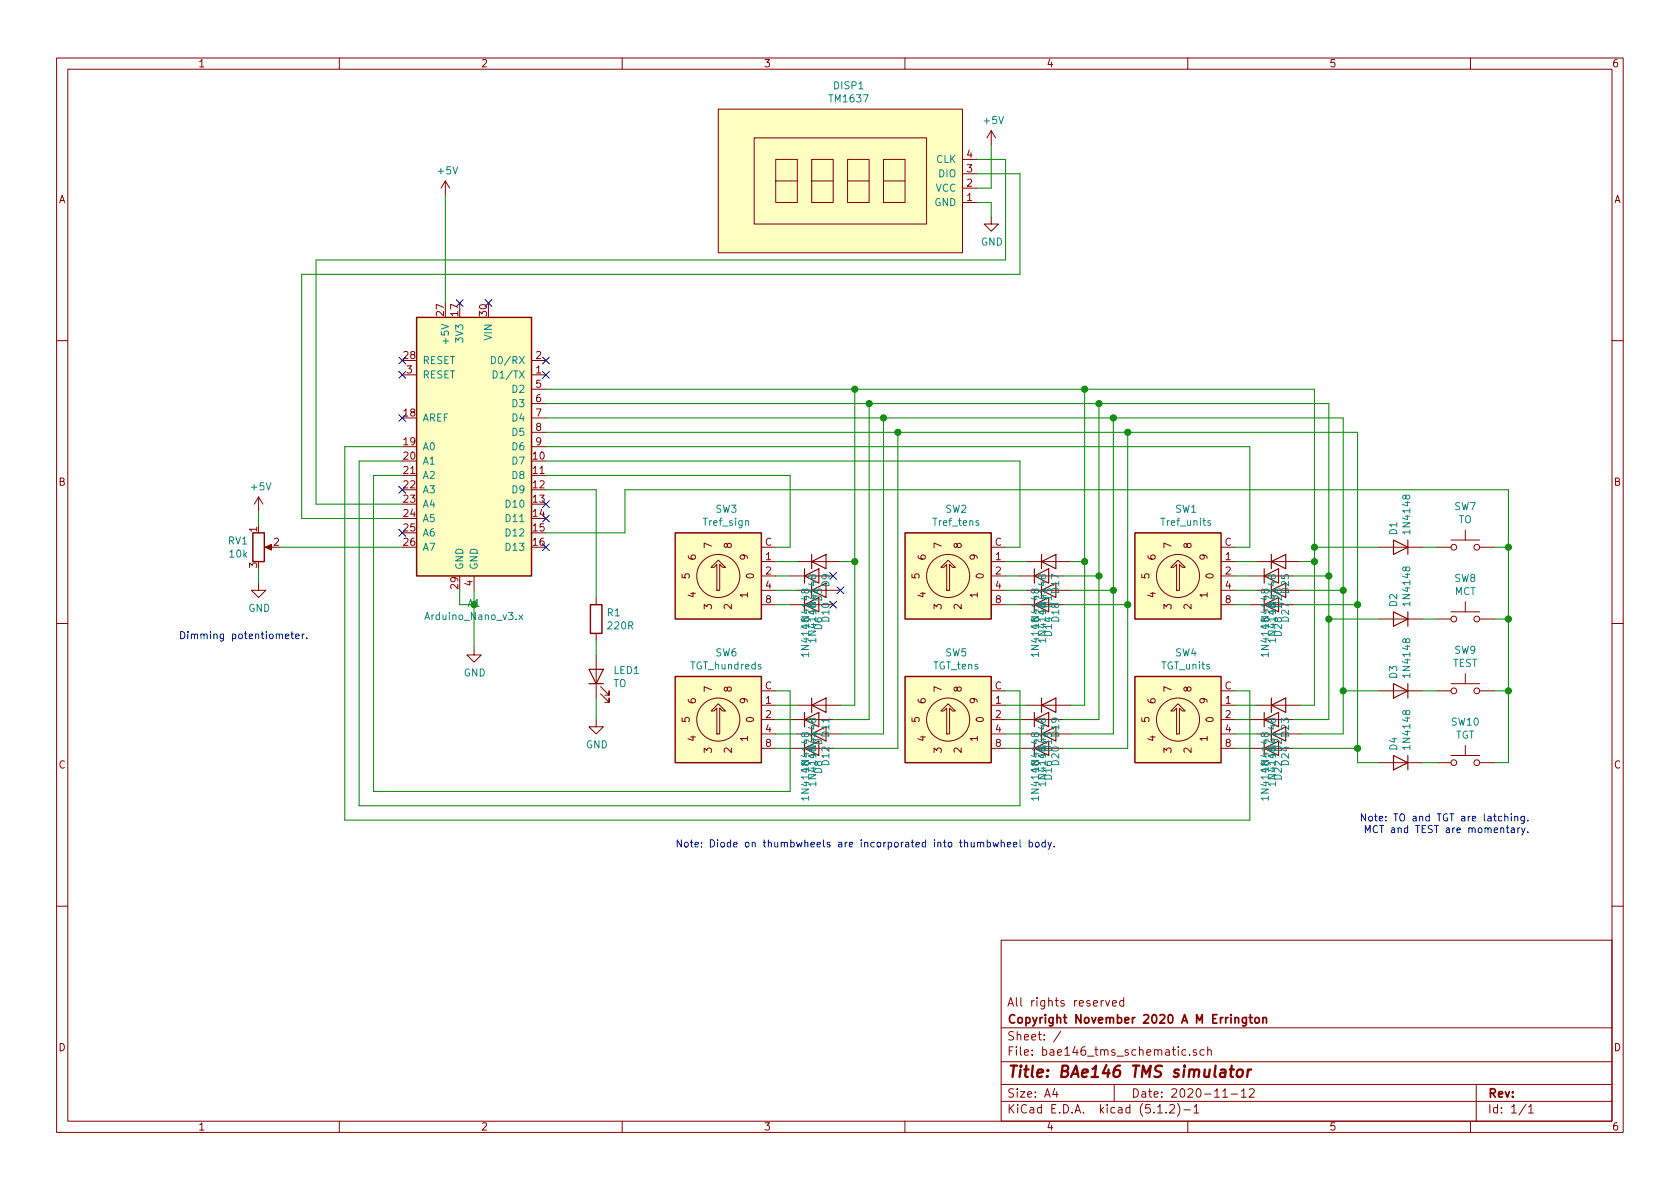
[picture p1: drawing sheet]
<svg xmlns="http://www.w3.org/2000/svg" width="297mm" height="210mm" viewBox="0 0 297 210" stroke-linecap="round" stroke-linejoin="round" font-family="sans-serif">
<g fill="none" stroke="#840000" stroke-width=".18">
<path d="M10 10.3h277v189.9h-277zM12 12.2h273v186.1h-273zM60 10.3v1.9M110 10.3v1.9M127 19.3h43.2v25.4h-43.2zM160 10.3v1.9M210 10.3v1.9M260 10.3v1.9M78.7 32l-.7 1.3M78.7 32v2.5M78.7 32l.8 1.3M133.3 24.4h30.5v15.2h-30.5z"/>
<path d="M137.2 28.2h3.8v7.6h-3.8zM137.2 32h3.8M143.5 28.2h3.8v7.6h-3.8zM143.5 32h3.8M149.9 28.2h3.8v7.6h-3.8zM149.9 32h3.8M156.2 28.2h3.8v7.6h-3.8zM156.2 32h3.8M170.2 35.8h2.5M170.2 33.3h2.5M170.2 30.7h2.5M170.2 28.2h2.5"/>
<path d="M175.3 38.3v1.3h1.2l-1.2 1.3-1.3-1.3h1.3M175.3 23.1l-.8 1.3M175.3 23.1v2.5M175.3 23.1l.7 1.3M10 60.2h2M71.1 66.3h2.6M94 66.3h2.5M94 63.7h2.5M94 68.8h2.5M94 71.4h2.5M94 73.9h2.5M94 76.4h2.5"/>
<path d="M94 79h2.5M285 60.2h2M45.7 87.9l-.7 1.2M45.7 87.9v2.5M45.7 87.9l.8 1.2M47.2 96.8h1.1M134.6 99.3h2.6M134.6 96.8h2.6M141 99.3h7.6M175.3 99.3h2.5M175.3 96.8h2.5M181.6 99.3h7.6"/>
<path d="M215.9 99.3h2.5M215.9 96.8h2.5M222.2 99.3h7.7M243.8 96.8h7.7M254 96.8h2.5M256.5 95.5h5.1M259.1 93.7v1.8M261.6 96.8h2.6M10 110.3h2M45.7 103.1v1.3h1.3l-1.3 1.3-1.3-1.3h1.3M83.8 114.5v1.3h1.3l-1.3 1.3-1.3-1.3h1.3M83.8 101.8v2.6"/>
<path d="M105.4 105.7v1.2M105.4 112v1.3M105.4 115.8v7.6M125.7 100.3l1.3-1.2 1.3 1.2h-.5l-.5-.5v4.6h-.6v-4.6l-.5 .5zM134.6 101.8h2.6M134.6 104.4h2.6M134.6 106.9h2.6M139.7 101.8h7.6M139.7 106.9h7.6M141 104.4h7.6M166.4 100.3l1.2-1.2 1.3 1.2h-.5l-.5-.5v4.6h-.5v-4.6l-.5 .5zM175.3 101.8h2.5"/>
<path d="M175.3 104.4h2.5M175.3 106.9h2.5M180.3 101.8h7.7M180.3 106.9h7.7M181.6 104.4h7.6M207 100.3l1.3-1.2 1.2 1.2h-.5l-.5-.5v4.6h-.5v-4.6l-.5 .5zM215.9 101.8h2.5M215.9 104.4h2.5M215.9 106.9h2.5M221 101.8h7.6M221 106.9h7.6M222.2 104.4h7.7"/>
<path d="M243.8 109.5h7.7M254 109.5h2.5M256.5 108.2h5.1M259.1 106.4v1.8M259.1 119.1v1.8M261.6 109.5h2.6M285 110.3h2M105.4 127.2v1.3h1.3l-1.3 1.3-1.3-1.3h1.3M106.2 122.7l1.5 1.5v-.8v.8h-.8M106.2 121.4l1.5 1.5v-.7v.7h-.8M125.7 125.7l1.3-1.2 1.3 1.2h-.5l-.5-.5v4.6h-.6v-4.6l-.5 .5zM134.6 124.7h2.6"/>
<path d="M134.6 127.2h2.6M134.6 129.8h2.6M134.6 132.3h2.6M134.6 122.2h2.6M139.7 127.2h7.6M139.7 132.3h7.6M141 124.7h7.6M141 129.8h7.6M166.4 125.7l1.2-1.2 1.3 1.2h-.5l-.5-.5v4.6h-.5v-4.6l-.5 .5zM175.3 124.7h2.5M175.3 127.2h2.5M175.3 129.8h2.5"/>
<path d="M175.3 132.3h2.5M175.3 122.2h2.5M180.3 127.2h7.7M180.3 132.3h7.7M181.6 124.7h7.6M181.6 129.8h7.6M207 125.7l1.3-1.2 1.2 1.2h-.5l-.5-.5v4.6h-.5v-4.6l-.5 .5zM215.9 124.7h2.5M215.9 127.2h2.5M215.9 129.8h2.5M215.9 132.3h2.5M215.9 122.2h2.5"/>
<path d="M221 127.2h7.6M221 132.3h7.6M222.2 124.7h7.7M222.2 129.8h7.7M243.8 122.2h7.7M243.8 134.9h7.7M254 122.2h2.5M254 134.9h2.5M256.5 120.9h5.1M256.5 133.6h5.1M259.1 131.8v1.8M261.6 122.2h2.6"/>
<path d="M261.6 134.9h2.6M10 160.2h2M177 166.3h108v32h-108zM195.5 176.9l.3 1 .4-1M196.7 177.4l.7-.1-.1-.3-.4-.1-.2 .2 .1 .7h.5M198.7 177l-.4-.1-.3 .3v.6l.3 .1 .4-.1M198.7 176.4v1.5M285 160.2h2M60 198.3v1.9M110 198.3v1.9M160 198.3v1.9M177 194.8h108"/>
<path d="M177 191.8h108M177 187.8h108M177 181.8h108M186.5 192.5l-.4 1h1M186.8 193v1M187.6 182.3l-1.3 2M197 191.8v3M204.7 196.8h.8M206.2 196.7v.1M206.8 195.5l.2-.2h.4l.2 .2 .1 .3-.1 .2-.8 .8h.9M208.2 195.1a1.71 1.71 0 0 1 0 2.3M209.3 196.3h1.2"/>
<path d="M209.7 185.7l-.5-.1-.2 .3v.6l.2 .1 .5-.1M210 198.3v1.9M210.3 186.5v.1M211.1 195.8l.4-.5v1.5M211.1 196.8h.9M211.5 185.7l-.3-.1-.2 .2v.2l.5 .2v.3h-.5M212.9 185.7l-.4-.1-.3 .3v.6l.3 .1 .4-.1M213.5 185.7l.2-.1 .4 .1 .1 .9M213.5 185.1v1.5M216.2 194h.8M217.7 193.5h1.1M219.5 193l.4-.5v1.5"/>
<path d="M219.5 194h.8M220.9 192.7l.2-.2h.4l.2 .2 .1 .3-1 1h1M260 198.3v1.9M261 191.8v6.5M269.8 195.2l-1.2 2M270.3 195.8l.4-.5v1.5M270.3 196.8h.8"/>
<circle cx="257" cy="96.8" r=".51"/>
<circle cx="261.1" cy="96.8" r=".51"/>
<circle cx="127" cy="101.8" r="3.8"/>
<circle cx="167.6" cy="101.8" r="3.8"/>
<circle cx="208.3" cy="101.8" r="3.8"/>
<circle cx="257" cy="109.5" r=".51"/>
<circle cx="261.1" cy="109.5" r=".51"/>
<circle cx="127" cy="127.2" r="3.8"/>
<circle cx="167.6" cy="127.2" r="3.8"/>
<circle cx="208.3" cy="127.2" r="3.8"/>
<circle cx="257" cy="122.2" r=".51"/>
<circle cx="257" cy="134.9" r=".51"/>
<circle cx="261.1" cy="122.2" r=".51"/>
<circle cx="261.1" cy="134.9" r=".51"/>
</g>
<path d="M217.4 189.1h.8M217.8 188.4l-.2 1.8 .1 .1 .3 .1M218.8 189.3a.53 .53 0 0 1 .6-.2 .53 .53 0 0 1 .4 .4l-.1 .6a.54 .54 0 0 1-.5 .4 .54 .54 0 0 1-.6-.4zM220.7 189.1l-.2 1.3M221.2 189.1a.54 .54 0 0 0-.6 .4" fill="none" stroke="#840000" stroke-width=".41"/>
<path d="M220.4 179.9v1.2l-.3 .3h-.4M220.9 179.9h.5M221.1 179.4v1.3l.3 .2M223.3 179.9v1M218.4 180.1l.2-.2 .3 .1 .1 .9M220.4 180l-.5-.1-.2 .3v.6l.2 .1 .5-.1M221.9 180.1l.2-.2 .5 .2v.7l-.2 .1-.5-.1zM223.3 180.1l.2-.2 .4 .1v.9" fill="none" stroke="#840000" stroke-width=".3"/>
<g fill="#ffffc2" stroke="#ffffc2" stroke-width=".18">
<path d="M73.7 56.1h20.3v45.7h-20.3z"/>
<path d="M200.7 94.2h15.2v15.3h-15.2z"/>
<path d="M160 94.2h15.3v15.3h-15.3z"/>
<path d="M119.4 94.2h15.2v15.3h-15.2z"/>
<path d="M200.7 119.6h15.2v15.3h-15.2z"/>
<path d="M160 119.6h15.3v15.3h-15.3z"/>
<path d="M119.4 119.6h15.2v15.3h-15.2z"/>
<path d="M127 19.3h43.2v25.4h-43.2z"/>
</g>
<path d="M73.7 56.1h20.3v45.7h-20.3zM44.7 94.2h2v5.1h-2zM119.4 94.2h15.2v15.3h-15.2zM160 94.2h15.3v15.3h-15.3zM200.7 94.2h15.2v15.3h-15.2zM104.4 106.9h2v5.1h-2zM119.4 119.6h15.2v15.3h-15.2zM160 119.6h15.3v15.3h-15.3zM200.7 119.6h15.2v15.3h-15.2z" fill="none" stroke="#840000" stroke-width=".25"/>
<g fill="none" stroke="#008484" stroke-width=".18">
<path d="M86.9 63a.64 .64 0 0 1 .7 .7 .64 .64 0 0 1-.7 .6zM87.2 65.6a.64 .64 0 0 1 .7 .6 .64 .64 0 0 1-.7 .6zM214 92.1h-.3l-.2 .1 .1 .2 .4 .2v.3h-.5M91.7 108.7l.7 .9M92.4 108.7l-.7 .9M142.1 107.9h.9M142.1 105.5h.9M142.3 104.4l.2-.2h.2l.3 .2-.1 .4-.2 .1-.4-.1-.2-.6h-.3l-.1 .2 .1 .4h.3l.2-.2M142.5 107.7v.8l-.8-.3M142.5 105.3v.8l-.8-.3M143 106.9h-1.3l.4 .4M143.4 105.4h.8"/>
<path d="M143.4 102.9h.8M143.5 101.8l.3-.2h.2l.2 .2v.4l-.2 .1-.4-.1-.2-.5h-.3l-.1 .1 .1 .5h.3l.1-.2M143.8 105.2v.8l-.9-.3M143.8 102.8v.8l-.9-.4M144.2 104.4h-1.2l.3 .4M182.8 107.9h.8M182.8 105.5h.8M182.9 104.4l.2-.2h.3l.2 .2v.4l-.2 .1-.4-.1-.2-.6h-.3l-.2 .2 .2 .4h.3l.1-.2M183.2 107.7v.8l-.9-.3M183.2 105.3v.8l-.9-.3M183.6 106.9h-1.3l.4 .4M184 105.4h.9"/>
<path d="M184 102.9h.9M184.2 101.8l.2-.2h.3l.2 .2-.1 .4-.1 .1-.5-.1-.2-.5h-.3l-.1 .1 .1 .5h.3l.2-.2M184.5 105.2v.8l-.9-.3M184.5 102.8v.8l-.9-.4M184.9 104.4h-1.3l.4 .4M223.4 107.9h.9M223.4 105.5h.9M223.5 104.4l.3-.2h.2l.3 .2-.1 .4-.2 .1-.4-.1-.2-.6h-.3l-.1 .2 .1 .4h.3l.1-.2M223.8 107.7v.8l-.9-.3M223.8 105.3v.8l-.9-.3M224.3 106.9h-1.3l.3 .4M224.7 105.4h.8"/>
<path d="M224.7 102.9h.8M224.8 101.8l.2-.2h.3l.2 .2v.4l-.2 .1-.4-.1-.2-.5h-.3l-.1 .1 .1 .5h.3l.1-.2M225.1 105.2v.8l-.9-.3M225.1 102.8v.8l-.9-.4M225.5 104.4h-1.2l.3 .4M142.1 133.3h.9M142.1 130.9h.9M142.3 129.8l.2-.2h.2l.3 .2-.1 .4-.2 .1-.4-.1-.2-.6h-.3l-.1 .2 .1 .4h.3l.2-.2M142.5 133.1v.8l-.8-.3M142.5 130.7v.8l-.8-.3M143 132.3h-1.3l.4 .4M143.4 130.8h.8"/>
<path d="M143.4 128.3h.8M143.5 127.2l.3-.2h.2l.2 .2v.4l-.2 .1-.4-.1-.2-.5h-.3l-.1 .1 .1 .5h.3l.1-.2M143.8 130.6v.8l-.9-.3M143.8 128.2v.8l-.9-.4M144.2 129.8h-1.2l.3 .4M182.8 133.3h.8M182.8 130.9h.8M182.9 129.8l.2-.2h.3l.2 .2v.4l-.2 .1-.4-.1-.2-.6h-.3l-.2 .2 .2 .4h.3l.1-.2M183.2 133.1v.8l-.9-.3M183.2 130.7v.8l-.9-.3M183.6 132.3h-1.3l.4 .4M184 130.8h.9"/>
<path d="M184 128.3h.9M184.2 127.2l.2-.2h.3l.2 .2-.1 .4-.1 .1-.5-.1-.2-.5h-.3l-.1 .1 .1 .5h.3l.2-.2M184.5 130.6v.8l-.9-.3M184.5 128.2v.8l-.9-.4M184.9 129.8h-1.3l.4 .4M223.4 133.3h.9M223.4 130.9h.9M223.5 129.8l.3-.2h.2l.3 .2-.1 .4-.2 .1-.4-.1-.2-.6h-.3l-.1 .2 .1 .4h.3l.1-.2M223.8 133.1v.8l-.9-.3M223.8 130.7v.8l-.9-.3M224.3 132.3h-1.3l.3 .4M224.7 130.8h.8"/>
<path d="M224.7 128.3h.8M224.8 127.2l.2-.2h.3l.2 .2v.4l-.2 .1-.4-.1-.2-.5h-.3l-.1 .1 .1 .5h.3l.1-.2M225.1 130.6v.8l-.9-.3M225.1 128.2v.8l-.9-.4M225.5 129.8h-1.2l.3 .4"/>
</g>
<g fill="none" stroke="#840000" stroke-width=".2">
<path d="M143.5 99.3l2.5-1.3v2.6zM143.5 98v2.6M184.1 99.3l2.6-1.3v2.6zM184.1 98v2.6M224.8 99.3l2.5-1.3v2.6zM224.8 98v2.6M246.4 95.5l2.5 1.3-2.5 1.2zM248.9 95.5v2.5M104.1 118.4h2.6l-1.3 2.5zM142.2 106.9l2.6-1.2v2.5zM142.2 101.8l2.6-1.2v2.5zM142.2 100.6v2.5"/>
<path d="M142.2 105.7v2.5M143.5 104.4l2.5-1.3v2.6zM143.5 103.1v2.6M182.9 106.9l2.5-1.2v2.5zM182.9 101.8l2.5-1.2v2.5zM182.9 100.6v2.5M182.9 105.7v2.5M184.1 104.4l2.6-1.3v2.6zM184.1 103.1v2.6M223.5 106.9l2.6-1.2v2.5zM223.5 101.8l2.6-1.2v2.5zM223.5 100.6v2.5"/>
<path d="M223.5 105.7v2.5M224.8 104.4l2.5-1.3v2.6zM224.8 103.1v2.6M246.4 108.2l2.5 1.3-2.5 1.2zM248.9 108.2v2.5M104.1 120.9h2.6M142.2 132.3l2.6-1.2v2.5zM142.2 127.2l2.6-1.2v2.5zM142.2 126v2.5M142.2 131.1v2.5M143.5 129.8l2.5-1.3v2.6zM143.5 124.7l2.5-1.3v2.6z"/>
<path d="M143.5 123.4v2.6M143.5 128.5v2.6M182.9 132.3l2.5-1.2v2.5zM182.9 127.2l2.5-1.2v2.5zM182.9 126v2.5M182.9 131.1v2.5M184.1 129.8l2.6-1.3v2.6zM184.1 124.7l2.6-1.3v2.6zM184.1 123.4v2.6M184.1 128.5v2.6M223.5 132.3l2.6-1.2v2.5zM223.5 127.2l2.6-1.2v2.5z"/>
<path d="M223.5 126v2.5M223.5 131.1v2.5M224.8 129.8l2.5-1.3v2.6zM224.8 124.7l2.5-1.3v2.6zM224.8 123.4v2.6M224.8 128.5v2.6M246.4 120.9l2.5 1.3-2.5 1.2zM246.4 133.6l2.5 1.3-2.5 1.2zM248.9 120.9v2.5M248.9 133.6v2.5"/>
</g>
<path d="M46.9 96.8l1.1-.5v1z" fill="#840000" stroke="#840000" stroke-width=".18"/>
<g fill="none" stroke="#008400" stroke-width=".18">
<path d="M78.7 34.5v19.1M172.7 35.8h2.6v2.5M172.7 28.2h5.1v17.8h-121.9v43.1h15.2M172.7 30.7h7.6v17.8h-127v43.2h17.8M175.3 25.6v7.7h-2.6M71.1 79h-10.1v66h160v-22.8h-2.6M96.5 68.8h135.9v55.9h-2.5M96.5 79h124.5v17.8h-2.6M96.5 71.4h138.4v55.8h-6.3M96.5 73.9h141v55.9h-7.6M96.5 76.4h143.5v58.5h3.8M151.1 68.8v55.9h-2.5"/>
<path d="M153.7 71.4v55.8h-6.4M156.2 73.9v55.9h-7.6M158.7 76.4v55.9h-11.4M191.8 68.8v55.9h-2.6M194.3 71.4v55.8h-6.3M196.8 73.9v55.9h-7.6M199.4 76.4v55.9h-11.4M45.7 90.4v2.6M49.5 96.8h21.6M71.1 84.1h-5.1v55.8h73.7v-17.7h-2.5M71.1 81.5h-7.6v61h116.8v-20.3h-2.5M96.5 84.1h43.2v12.7h-2.5"/>
<path d="M96.5 81.5h83.8v15.3h-2.5M96.5 94.2h14v-7.6h156.2v48.3h-2.5M96.5 86.6h8.9v19.1M137.2 99.3h3.8M148.6 99.3h2.5M177.8 99.3h3.8M189.2 99.3h2.6M218.4 99.3h3.8M229.9 99.3h2.5M232.4 96.8h11.4M251.5 96.8h2.5M264.2 96.8h2.5"/>
<path d="M45.7 100.6v2.5M81.3 104.4v2.5h2.5M83.8 104.4v10.1M105.4 113.3v2.5M137.2 101.8h2.5M137.2 104.4h3.8M137.2 106.9h2.5M177.8 101.8h2.5M177.8 104.4h3.8M177.8 106.9h2.5M188 101.8h6.3M188 106.9h11.4"/>
<path d="M189.2 104.4h7.6M218.4 101.8h2.6M218.4 104.4h3.8M218.4 106.9h2.6M228.6 101.8h6.3M228.6 106.9h11.4M229.9 104.4h7.6M234.9 109.5h8.9M251.5 109.5h2.5M264.2 109.5h2.5M105.4 123.4v3.8M137.2 124.7h3.8"/>
<path d="M137.2 127.2h2.5M137.2 132.3h2.5M137.2 129.8h3.8M177.8 124.7h3.8M177.8 127.2h2.5M177.8 132.3h2.5M177.8 129.8h3.8M218.4 124.7h3.8M218.4 127.2h2.6M218.4 132.3h2.6M218.4 129.8h3.8M228.6 132.3h11.4"/>
<path d="M237.5 122.2h6.3M251.5 122.2h2.5M251.5 134.9h2.5M264.2 122.2h2.5"/>
</g>
<g fill="#008400" stroke="#008400" stroke-width=".25">
<circle cx="232.4" cy="99.3" r=".51"/>
<circle cx="151.1" cy="99.3" r=".51"/>
<circle cx="191.8" cy="99.3" r=".51"/>
<circle cx="232.4" cy="96.8" r=".51"/>
<circle cx="235" cy="101.8" r=".51"/>
<circle cx="237.5" cy="104.4" r=".51"/>
<circle cx="240" cy="106.9" r=".51"/>
<circle cx="194.3" cy="101.8" r=".51"/>
<circle cx="235" cy="109.5" r=".51"/>
<circle cx="237.5" cy="122.2" r=".51"/>
<circle cx="240" cy="132.3" r=".51"/>
<circle cx="151.1" cy="68.8" r=".51"/>
<circle cx="153.7" cy="71.4" r=".51"/>
<circle cx="156.2" cy="73.9" r=".51"/>
<circle cx="158.8" cy="76.4" r=".51"/>
<circle cx="191.8" cy="68.8" r=".51"/>
<circle cx="194.3" cy="71.4" r=".51"/>
<circle cx="196.9" cy="73.9" r=".51"/>
<circle cx="199.4" cy="76.4" r=".51"/>
<circle cx="266.7" cy="96.8" r=".51"/>
<circle cx="266.7" cy="109.5" r=".51"/>
<circle cx="266.7" cy="122.2" r=".51"/>
<circle cx="196.9" cy="104.4" r=".51"/>
<circle cx="199.4" cy="106.9" r=".51"/>
</g>
<g fill="none" stroke="#000084" stroke-width=".18">
<path d="M80.7 53l1.2 1.2M81.9 53l-1.2 1.2M85.8 53l1.2 1.2M87 53l-1.2 1.2M70.5 63.1l1.2 1.3M70.5 65.7l1.2 1.2M70.5 73.3l1.2 1.2M71.7 63.1l-1.2 1.3M71.7 65.7l-1.2 1.2M71.7 73.3l-1.2 1.2M95.9 63.1l1.2 1.3M95.9 65.7l1.2 1.2"/>
<path d="M97.1 63.1l-1.2 1.3M97.1 65.7l-1.2 1.2M70.5 93.6l1.2 1.2M70.5 86l1.2 1.2M71.7 93.6l-1.2 1.2M71.7 86l-1.2 1.2M95.9 88.5l1.2 1.3M95.9 91.1l1.2 1.2M95.9 96.2l1.2 1.2M97.1 88.5l-1.2 1.3M97.1 91.1l-1.2 1.2M97.1 96.2l-1.2 1.2"/>
<path d="M146.7 101.2l1.2 1.3M146.7 106.3l1.2 1.2M147.9 101.2l-1.2 1.3M147.9 106.3l-1.2 1.2M148 103.8l1.2 1.2M149.2 103.8l-1.2 1.2"/>
</g>
<g fill="none" stroke="#0000c2" stroke-width=".18">
<path d="M32 111.7a.64 .64 0 0 1 .7 .6 .64 .64 0 0 1-.7 .6zM33.2 111.7v.1M33.2 112.1v.8M53.8 112.1l-.3 .1-.1 .1M54.2 112.8v.1M174.5 149l.4-.1 .2 .3-.1 .5h-.5M174.5 148.5v1.3M175.6 148.9l.2 .9 .2-.6 .3 .6 .2-.9M177 149.1l.2-.2 .3 .1 .1 .8M177 148.5v1.3M178.1 149.3l.6-.1-.1-.2-.3-.1-.2 .2 .1 .6h.4M179.2 149.3l.6-.1-.1-.2-.3-.1-.2 .2v.6h.5"/>
<path d="M180.3 148.5v1.1l.2 .2M182 149l.3-.1 .3 .3-.2 .5h-.4M182 148.5v1.3M183.2 149l.3-.1 .2 .2-.1 .6-.3 .1-.2-.3zM184.8 149l-.3-.1-.3 .3 .1 .5h.5M184.8 148.5v1.3M185.3 148.9l.3 .9M185.9 148.9l-.4 1.2-.2 .1M186.4 149.7v.1M241.4 147.2v-1.2l.4 .9 .4-.9v1.2M241.5 143.9v1.3l-.8-1.3v1.3M242.1 144.4l.3-.1 .3 .3-.2 .5-.3 .1-.2-.2z"/>
<path d="M243 144.3h.5M243.2 143.9v1.1l.3 .2M243.6 146.1a.6 .6 0 0 0-.9 .4 .6 .6 0 0 0 .6 .7l.3-.1M243.9 144.7l.6-.1-.1-.2-.4-.1-.1 .2v.6h.5M270.1 145.1v.1M270.1 147.1v.1"/>
</g>
<text font-size="2.8" fill="#840000" x="178" y="190.5">Title: BAe146 TMS simulator</text>
<g font-size="2.1" fill="#840000">
<text x="178" y="178">All rights reserved</text>
<text x="178" y="184">Sheet: /</text>
<text x="178" y="181">Copyright November 2020 A M Errington</text>
<text x="178" y="186.7">File: bae146_tms_schematic.sch</text>
<text x="178" y="196.9">KiCad E.D.A. kicad (5.1.2)-1</text>
<text x="178" y="194.1">Size: A4</text>
<text x="200" y="194.1">Date: 2020-11-12</text>
<text x="263" y="194.1">Rev:</text>
<text x="263" y="196.9">Id: 1/1</text>
</g>
<g font-size="1.8" fill="#840000">
<text x="35" y="11.9">1</text>
<text x="85" y="11.9">2</text>
<text x="135" y="11.9">3</text>
<text x="185" y="11.9">4</text>
<text x="235" y="11.9">5</text>
<text x="285" y="11.9">6</text>
<text x="171" y="27.9">4</text>
<text x="10.4" y="35.9">A</text>
<text x="171" y="35.6">1</text>
<text x="171" y="33">2</text>
<text x="171" y="30.5">3</text>
<text x="285.4" y="35.9">A</text>
<text x="78.5" y="55.8" transform="rotate(-90 78.5 55.8)">27</text>
<text x="81" y="55.8" transform="rotate(-90 81 55.8)">17</text>
<text x="86.1" y="55.8" transform="rotate(-90 86.1 55.8)">30</text>
<text x="71.4" y="63.5">28</text>
<text x="94.8" y="63.5">2</text>
<text x="71.9" y="66">3</text>
<text x="94.8" y="66">1</text>
<text x="94.8" y="68.6">5</text>
<text x="94.8" y="71.1">6</text>
<text x="71.4" y="73.7">18</text>
<text x="94.8" y="73.7">7</text>
<text x="94.8" y="76.2">8</text>
<text x="71.4" y="78.7">19</text>
<text x="71.4" y="81.3">20</text>
<text x="71.4" y="83.8">21</text>
<text x="94.3" y="81.3">10</text>
<text x="94.3" y="83.8">11</text>
<text x="94.8" y="78.7">9</text>
<text x="10.4" y="85.9">B</text>
<text x="71.4" y="86.4">22</text>
<text x="71.4" y="88.9">23</text>
<text x="94.3" y="86.4">12</text>
<text x="94.3" y="88.9">13</text>
<text x="285.4" y="85.9">B</text>
<text x="45.5" y="94.1" transform="rotate(-90 45.5 94.1)">1</text>
<text x="71.4" y="91.4">24</text>
<text x="71.4" y="94">25</text>
<text x="94.3" y="91.4">14</text>
<text x="94.3" y="94">15</text>
<text x="45.5" y="100.4" transform="rotate(-90 45.5 100.4)">3</text>
<text x="48.4" y="96.5">2</text>
<text x="71.4" y="96.5">26</text>
<text x="94.3" y="96.5">16</text>
<text x="123" y="99" transform="rotate(-90 123 99)">6</text>
<text x="125.9" y="96.9" transform="rotate(-90 125.9 96.9)">7</text>
<text x="129.4" y="96.9" transform="rotate(-90 129.4 96.9)">8</text>
<text x="132.2" y="99" transform="rotate(-90 132.2 99)">9</text>
<text x="135.3" y="96.5">C</text>
<text x="135.4" y="99.1">1</text>
<text x="135.4" y="101.6">2</text>
<text x="163.7" y="99" transform="rotate(-90 163.7 99)">6</text>
<text x="166.5" y="96.9" transform="rotate(-90 166.5 96.9)">7</text>
<text x="170" y="96.9" transform="rotate(-90 170 96.9)">8</text>
<text x="172.8" y="99" transform="rotate(-90 172.8 99)">9</text>
<text x="175.9" y="96.5">C</text>
<text x="176" y="99.1">1</text>
<text x="176" y="101.6">2</text>
<text x="204.3" y="99" transform="rotate(-90 204.3 99)">6</text>
<text x="207.1" y="96.9" transform="rotate(-90 207.1 96.9)">7</text>
<text x="210.7" y="96.9" transform="rotate(-90 210.7 96.9)">8</text>
<text x="213.5" y="99" transform="rotate(-90 213.5 99)">9</text>
<text x="216.5" y="96.5">C</text>
<text x="216.7" y="99.1">1</text>
<text x="216.7" y="101.6">2</text>
<text x="81" y="104.1" transform="rotate(-90 81 104.1)">29</text>
<text x="83.6" y="103.6" transform="rotate(-90 83.6 103.6)">4</text>
<text x="121.9" y="102.3" transform="rotate(-90 121.9 102.3)">5</text>
<text x="123" y="105.7" transform="rotate(-90 123 105.7)">4</text>
<text x="125.9" y="107.7" transform="rotate(-90 125.9 107.7)">3</text>
<text x="129.4" y="107.7" transform="rotate(-90 129.4 107.7)">2</text>
<text x="132.2" y="105.7" transform="rotate(-90 132.2 105.7)">1</text>
<text x="133.3" y="102.3" transform="rotate(-90 133.3 102.3)">0</text>
<text x="135.4" y="104.1">4</text>
<text x="135.4" y="106.7">8</text>
<text x="162.6" y="102.3" transform="rotate(-90 162.6 102.3)">5</text>
<text x="163.7" y="105.7" transform="rotate(-90 163.7 105.7)">4</text>
<text x="166.5" y="107.7" transform="rotate(-90 166.5 107.7)">3</text>
<text x="170" y="107.7" transform="rotate(-90 170 107.7)">2</text>
<text x="172.9" y="105.7" transform="rotate(-90 172.9 105.7)">1</text>
<text x="173.9" y="102.3" transform="rotate(-90 173.9 102.3)">0</text>
<text x="176" y="104.1">4</text>
<text x="176" y="106.7">8</text>
<text x="203.2" y="102.3" transform="rotate(-90 203.2 102.3)">5</text>
<text x="204.3" y="105.7" transform="rotate(-90 204.3 105.7)">4</text>
<text x="207.1" y="107.7" transform="rotate(-90 207.1 107.7)">3</text>
<text x="210.7" y="107.7" transform="rotate(-90 210.7 107.7)">2</text>
<text x="213.5" y="105.7" transform="rotate(-90 213.5 105.7)">1</text>
<text x="214.6" y="102.3" transform="rotate(-90 214.6 102.3)">0</text>
<text x="216.7" y="104.1">4</text>
<text x="216.7" y="106.7">8</text>
<text x="123" y="124.4" transform="rotate(-90 123 124.4)">6</text>
<text x="125.9" y="122.3" transform="rotate(-90 125.9 122.3)">7</text>
<text x="129.4" y="122.3" transform="rotate(-90 129.4 122.3)">8</text>
<text x="132.2" y="124.4" transform="rotate(-90 132.2 124.4)">9</text>
<text x="135.3" y="121.9">C</text>
<text x="135.4" y="124.5">1</text>
<text x="163.7" y="124.4" transform="rotate(-90 163.7 124.4)">6</text>
<text x="166.5" y="122.3" transform="rotate(-90 166.5 122.3)">7</text>
<text x="170" y="122.3" transform="rotate(-90 170 122.3)">8</text>
<text x="172.8" y="124.4" transform="rotate(-90 172.8 124.4)">9</text>
<text x="175.9" y="121.9">C</text>
<text x="176" y="124.5">1</text>
<text x="204.3" y="124.4" transform="rotate(-90 204.3 124.4)">6</text>
<text x="207.1" y="122.3" transform="rotate(-90 207.1 122.3)">7</text>
<text x="210.7" y="122.3" transform="rotate(-90 210.7 122.3)">8</text>
<text x="213.5" y="124.4" transform="rotate(-90 213.5 124.4)">9</text>
<text x="216.5" y="121.9">C</text>
<text x="216.7" y="124.5">1</text>
<text x="121.9" y="127.7" transform="rotate(-90 121.9 127.7)">5</text>
<text x="123" y="131.1" transform="rotate(-90 123 131.1)">4</text>
<text x="132.2" y="131.1" transform="rotate(-90 132.2 131.1)">1</text>
<text x="133.3" y="127.7" transform="rotate(-90 133.3 127.7)">0</text>
<text x="135.4" y="127">2</text>
<text x="135.4" y="129.5">4</text>
<text x="162.6" y="127.7" transform="rotate(-90 162.6 127.7)">5</text>
<text x="163.7" y="131.1" transform="rotate(-90 163.7 131.1)">4</text>
<text x="172.9" y="131.1" transform="rotate(-90 172.9 131.1)">1</text>
<text x="173.9" y="127.7" transform="rotate(-90 173.9 127.7)">0</text>
<text x="176" y="127">2</text>
<text x="176" y="129.5">4</text>
<text x="203.2" y="127.7" transform="rotate(-90 203.2 127.7)">5</text>
<text x="204.3" y="131.1" transform="rotate(-90 204.3 131.1)">4</text>
<text x="213.5" y="131.1" transform="rotate(-90 213.5 131.1)">1</text>
<text x="214.6" y="127.7" transform="rotate(-90 214.6 127.7)">0</text>
<text x="216.7" y="127">2</text>
<text x="216.7" y="129.5">4</text>
<text x="10.4" y="135.9">C</text>
<text x="125.9" y="133.1" transform="rotate(-90 125.9 133.1)">3</text>
<text x="129.4" y="133.1" transform="rotate(-90 129.4 133.1)">2</text>
<text x="135.4" y="132.1">8</text>
<text x="166.5" y="133.1" transform="rotate(-90 166.5 133.1)">3</text>
<text x="170" y="133.1" transform="rotate(-90 170 133.1)">2</text>
<text x="176" y="132.1">8</text>
<text x="207.1" y="133.1" transform="rotate(-90 207.1 133.1)">3</text>
<text x="210.7" y="133.1" transform="rotate(-90 210.7 133.1)">2</text>
<text x="216.7" y="132.1">8</text>
<text x="285.4" y="135.9">C</text>
<text x="10.4" y="185.9">D</text>
<text x="285.4" y="185.9">D</text>
<text x="35" y="199.9">1</text>
<text x="85" y="199.9">2</text>
<text x="135" y="199.9">3</text>
<text x="185" y="199.9">4</text>
<text x="235" y="199.9">5</text>
<text x="285" y="199.9">6</text>
</g>
<g font-size="1.8" fill="#008484">
<text x="147.5" y="15.8">DISP1</text>
<text x="146.8" y="18.1">TM1637</text>
<text x="174" y="21.9">+5V</text>
<text x="165.5" y="28.8">CLK</text>
<text x="77.5" y="30.8">+5V</text>
<text x="165.4" y="33.9">VCC</text>
<text x="166" y="31.4">DIO</text>
<text x="165.2" y="36.4">GND</text>
<text x="173.4" y="43.4">GND</text>
<text x="74.7" y="64.4">RESET</text>
<text x="79.4" y="60.3" transform="rotate(-90 79.4 60.3)">+5V</text>
<text x="81.9" y="60.3" transform="rotate(-90 81.9 60.3)">3V3</text>
<text x="87" y="60.1" transform="rotate(-90 87 60.1)">VIN</text>
<text x="87.8" y="64.4">D0/RX</text>
<text x="74.7" y="66.9">RESET</text>
<text x="88" y="66.9">D1/TX</text>
<text x="90.7" y="69.5">D2</text>
<text x="74.7" y="74.5">AREF</text>
<text x="90.7" y="72">D3</text>
<text x="90.7" y="74.5">D4</text>
<text x="90.7" y="77.1">D5</text>
<text x="74.7" y="79.6">A0</text>
<text x="74.7" y="82.2">A1</text>
<text x="90.7" y="82.2">D7</text>
<text x="90.7" y="79.6">D6</text>
<text x="44.5" y="86.7">+5V</text>
<text x="74.7" y="84.7">A2</text>
<text x="74.7" y="87.2">A3</text>
<text x="74.7" y="89.8">A4</text>
<text x="89.7" y="89.8">D10</text>
<text x="90.7" y="84.7">D8</text>
<text x="90.7" y="87.2">D9</text>
<text x="74.7" y="92.3">A5</text>
<text x="74.7" y="94.9">A6</text>
<text x="89.7" y="92.3">D11</text>
<text x="89.7" y="94.9">D12</text>
<text x="124.5" y="93">Tref_sign</text>
<text x="126.5" y="90.7">SW3</text>
<text x="165.1" y="93">Tref_tens</text>
<text x="167.2" y="90.7">SW2</text>
<text x="205.5" y="93">Tref_units</text>
<text x="207.8" y="90.7">SW1</text>
<text x="247" y="94.6" transform="rotate(-90 247 94.6)">D1</text>
<text x="249.4" y="94.1" transform="rotate(-90 249.4 94.1)">1N4148</text>
<text x="257.2" y="90.2">SW7</text>
<text x="257.9" y="92.5">TO</text>
<text x="40.4" y="96.3">RV1</text>
<text x="40.7" y="98.6">10k</text>
<text x="74.7" y="97.4">A7</text>
<text x="81.9" y="100.8" transform="rotate(-90 81.9 100.8)">GND</text>
<text x="84.5" y="100.8" transform="rotate(-90 84.5 100.8)">GND</text>
<text x="89.7" y="97.4">D13</text>
<text x="145.4" y="106.3" transform="rotate(-90 145.4 106.3)">D5</text>
<text x="146.6" y="103.8" transform="rotate(-90 146.6 103.8)">D9</text>
<text x="186" y="107.4" transform="rotate(-90 186 107.4)">D13</text>
<text x="187.3" y="104.8" transform="rotate(-90 187.3 104.8)">D17</text>
<text x="226.6" y="107.4" transform="rotate(-90 226.6 107.4)">D26</text>
<text x="227.9" y="104.8" transform="rotate(-90 227.9 104.8)">D25</text>
<text x="247" y="107.3" transform="rotate(-90 247 107.3)">D2</text>
<text x="249.4" y="106.8" transform="rotate(-90 249.4 106.8)">1N4148</text>
<text x="257.2" y="102.9">SW8</text>
<text x="257.2" y="105.2">MCT</text>
<text x="43.9" y="108.2">GND</text>
<text x="75.5" y="109.6">Arduino_Nano_v3.x</text>
<text x="107.4" y="109">R1</text>
<text x="107.6" y="111.3">220R</text>
<text x="144.3" y="113.3" transform="rotate(-90 144.3 113.3)">1N4148</text>
<text x="145.4" y="111.4" transform="rotate(-90 145.4 111.4)">D6</text>
<text x="146.6" y="109.9" transform="rotate(-90 146.6 109.9)">D10</text>
<text x="185" y="113.3" transform="rotate(-90 185 113.3)">1N4148</text>
<text x="186" y="112.5" transform="rotate(-90 186 112.5)">D14</text>
<text x="187.3" y="109.9" transform="rotate(-90 187.3 109.9)">D18</text>
<text x="225.6" y="113.3" transform="rotate(-90 225.6 113.3)">1N4148</text>
<text x="226.6" y="112.5" transform="rotate(-90 226.6 112.5)">D28</text>
<text x="227.9" y="109.9" transform="rotate(-90 227.9 109.9)">D27</text>
<text x="82" y="119.6">GND</text>
<text x="108.5" y="119.2">LED1</text>
<text x="122.2" y="118.4">TGT_hundreds</text>
<text x="126.5" y="116.1">SW6</text>
<text x="143.1" y="115.8" transform="rotate(-90 143.1 115.8)">1N4148</text>
<text x="165" y="118.4">TGT_tens</text>
<text x="167.2" y="116.1">SW5</text>
<text x="183.7" y="115.8" transform="rotate(-90 183.7 115.8)">1N4148</text>
<text x="205.4" y="118.4">TGT_units</text>
<text x="207.8" y="116.1">SW4</text>
<text x="224.3" y="115.8" transform="rotate(-90 224.3 115.8)">1N4148</text>
<text x="247" y="120" transform="rotate(-90 247 120)">D3</text>
<text x="249.4" y="119.5" transform="rotate(-90 249.4 119.5)">1N4148</text>
<text x="256.8" y="117.9">TEST</text>
<text x="257.2" y="115.6">SW9</text>
<text x="108.4" y="121.5">TO</text>
<text x="145.4" y="131.7" transform="rotate(-90 145.4 131.7)">D7</text>
<text x="146.6" y="130.2" transform="rotate(-90 146.6 130.2)">D11</text>
<text x="187.3" y="130.2" transform="rotate(-90 187.3 130.2)">D19</text>
<text x="227.9" y="130.2" transform="rotate(-90 227.9 130.2)">D23</text>
<text x="256.7" y="128.3">SW10</text>
<text x="257.3" y="130.6">TGT</text>
<text x="103.6" y="132.3">GND</text>
<text x="145.4" y="136.8" transform="rotate(-90 145.4 136.8)">D8</text>
<text x="146.6" y="135.3" transform="rotate(-90 146.6 135.3)">D12</text>
<text x="186" y="137.9" transform="rotate(-90 186 137.9)">D16</text>
<text x="186" y="132.8" transform="rotate(-90 186 132.8)">D15</text>
<text x="187.3" y="135.3" transform="rotate(-90 187.3 135.3)">D20</text>
<text x="226.6" y="137.9" transform="rotate(-90 226.6 137.9)">D22</text>
<text x="226.6" y="132.8" transform="rotate(-90 226.6 132.8)">D21</text>
<text x="227.9" y="135.3" transform="rotate(-90 227.9 135.3)">D24</text>
<text x="247" y="132.7" transform="rotate(-90 247 132.7)">D4</text>
<text x="249.4" y="132.2" transform="rotate(-90 249.4 132.2)">1N4148</text>
<text x="143.1" y="141.2" transform="rotate(-90 143.1 141.2)">1N4148</text>
<text x="144.3" y="138.7" transform="rotate(-90 144.3 138.7)">1N4148</text>
<text x="183.7" y="141.2" transform="rotate(-90 183.7 141.2)">1N4148</text>
<text x="185" y="138.7" transform="rotate(-90 185 138.7)">1N4148</text>
<text x="224.3" y="141.2" transform="rotate(-90 224.3 141.2)">1N4148</text>
<text x="225.6" y="138.7" transform="rotate(-90 225.6 138.7)">1N4148</text>
</g>
<text font-size="1.8" fill="#008400" x="82.7" y="107.3">A1</text>
<g font-size="1.8" fill="#0000c2">
<text x="34.3" y="113">Dimming potentiometer.</text>
<text x="119.4" y="149.9">Note: Diode on thumbwheels are incorporated into thumbwheel body.</text>
<text x="244.4" y="147.3">MCT and TEST are momentary.</text>
<text x="244.5" y="145.3">Note: TO and TGT are latching.</text>
</g>
</svg>
